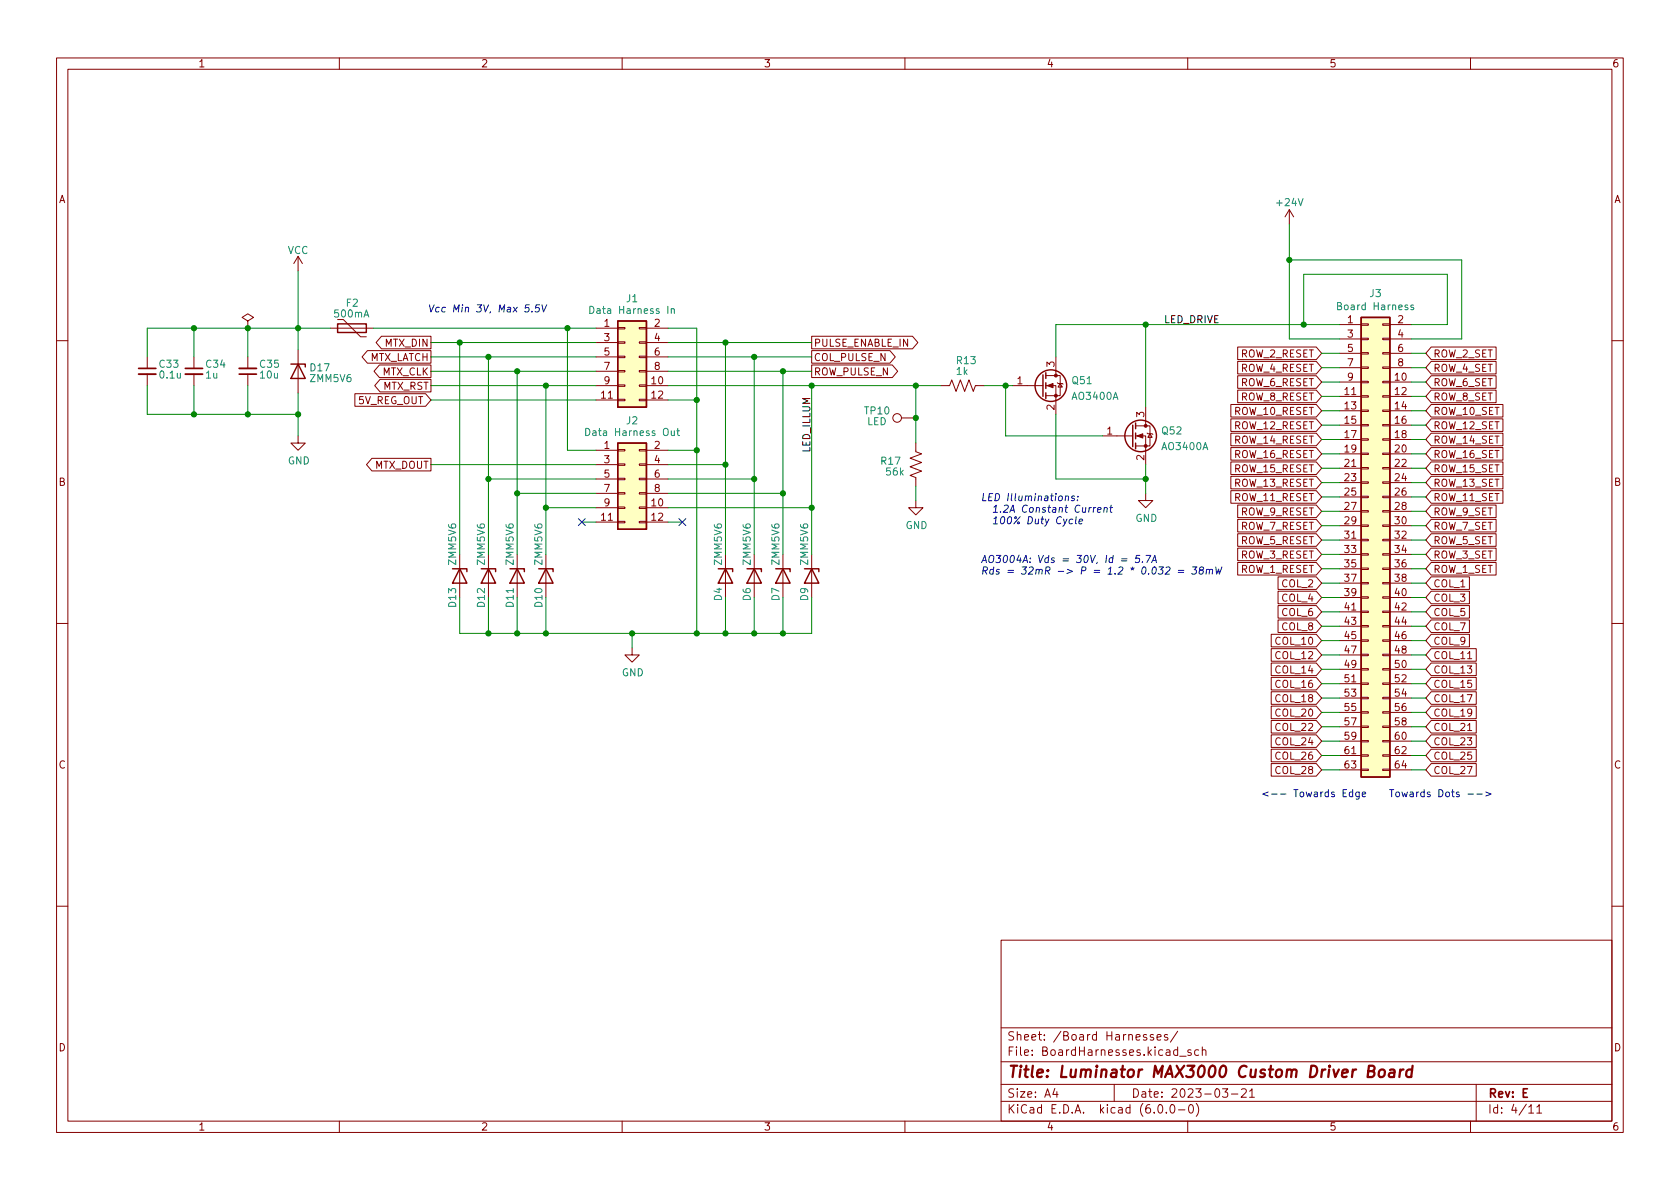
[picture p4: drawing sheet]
<svg xmlns="http://www.w3.org/2000/svg" width="297mm" height="210mm" viewBox="0 0 297 210" stroke-linecap="round" stroke-linejoin="round" font-family="sans-serif">
<g fill="none" stroke="#840000" stroke-width=".18">
<path d="M10 10.2h277v190.1h-277zM12 12.2h273v186.1h-273zM60 10.2v2M110 10.2v2M160 10.2v2M210 10.2v2M260 10.2v2M228 37.1l-.8 1.2M228 37.1v2.5M228 37.1l.7 1.2M43.8 56.8l1-.7-1-.6-1 .6 1 .7v1.2M43.8 58h.1"/>
<path d="M52.7 45.3v2.6M52.7 45.3l.8 1.3M52.7 45.3l-.8 1.3M58.4 58h7.6M59.7 56.5h1l3.1 3.1h1M67.4 59.5h8.8v2.2h-8.8l-.9-1.1zM105.4 58h3.8M109.2 57.9h1.3v.3h-1.3zM113 57.9h1.3v.3h-1.3zM114.3 58h3.8M143.5 59.5h17.8l1 1.1-1 1.1h-17.8zM236.9 57.4h3.8"/>
<path d="M236.9 59.9h3.8M240.7 59.8h1.2v.3h-1.2zM240.7 57.3h1.2v.2h-1.2zM244.5 59.8h1.2v.3h-1.2zM244.5 57.3h1.2v.2h-1.2zM245.7 57.4h3.9M245.7 59.9h3.9M10 60.2h2M26 63.1v2M26 66.2v2M34.3 63.1v2M34.3 66.2v2"/>
<path d="M43.8 63.1v2M43.8 66.2v2M52.7 77.1v1.3h1.3l-1.3 1.2-1.3-1.2h1.3M52.7 61.8v7.7M62.7 69.6h12.5l1 1.1-1 1.1h-12.5zM65 62h11.2v2.2h-11.2l-1-1.1zM67.1 64.5h9.1v2.3h-9.1l-1-1.1zM67.2 67.1h9v2.2h-9l-.9-1.1zM105.4 79.6h3.8M105.4 68.2h3.8M105.4 70.7h3.8M105.4 60.6h3.8"/>
<path d="M105.4 63.1h3.8M105.4 65.7h3.8M109.2 79.5h1.3v.3h-1.3zM109.2 70.6h1.3v.3h-1.3zM109.2 68.1h1.3v.2h-1.3zM109.2 65.5h1.3v.3h-1.3zM109.2 63h1.3v.2h-1.3zM109.2 60.4h1.3v.3h-1.3zM113 79.5h1.3v.3h-1.3zM113 70.6h1.3v.3h-1.3zM113 68.1h1.3v.2h-1.3zM113 65.5h1.3v.3h-1.3z"/>
<path d="M113 63h1.3v.2h-1.3zM113 60.4h1.3v.3h-1.3zM114.3 79.6h3.8M114.3 68.2h3.8M114.3 70.7h3.8M114.3 60.6h3.8M114.3 63.1h3.8M114.3 65.7h3.8M143.5 64.5h14.3l.9 1.2-.9 1.1h-14.3zM143.5 62h13.8l1 1.1-1 1.1h-13.8zM159.4 73.9h2.5M161.9 78.4v1.5l1 .4-2 .7 2 .8-2 .7 2 .8-2 .8 1 .3v1.6"/>
<path d="M166.4 68.2h1.5l.4-1 .7 2 .8-2 .8 2 .7-2 .8 2 .4-1h1.5M179.1 68.2h5.3M184.9 68.2h1.8v5.1M184.9 66.4h2.6v3.6h-2.6M186.7 63.1v3.3M186.9 67.7l.2 .1h.7l.2 .1M187.5 67.8l.3 .6h-.7zM194.9 77.1h5.4M200.8 77.1h1.8v5.1M200.8 75.3h2.5v3.6h-2.5M202.6 72v3.3M202.8 76.6l.1 .1h.8l.1 .1"/>
<path d="M203.3 76.7l.4 .6h-.8zM217.6 74.1h15.1l1 1.1-1 1.1h-15.1zM217.6 76.6h15.1l1 1.1-1 1.1h-15.1zM217.6 71.5h15.1l1 1.1-1 1.1h-15.1zM217.6 79.1h15.1l1 1.2-1 1.1h-15.1zM218.8 66.4h13.9l1 1.2-1 1.1h-13.9zM218.8 69h13.9l1 1.1-1 1.1h-13.9zM218.8 63.9h13.9l1 1.1-1 1.1h-13.9zM218.8 61.4h13.9l1 1.1-1 1.1h-13.9zM236.9 67.6h3.8M236.9 70.1h3.8M236.9 72.6h3.8"/>
<path d="M236.9 75.2h3.8M236.9 77.7h3.8M236.9 62.5h3.8M236.9 65h3.8M240.7 77.6h1.2v.2h-1.2zM240.7 75.1h1.2v.2h-1.2zM240.7 72.5h1.2v.3h-1.2zM240.7 70h1.2v.2h-1.2zM240.7 67.4h1.2v.3h-1.2zM240.7 64.9h1.2v.2h-1.2zM240.7 62.4h1.2v.2h-1.2zM244.5 77.6h1.2v.2h-1.2z"/>
<path d="M244.5 75.1h1.2v.2h-1.2zM244.5 72.5h1.2v.3h-1.2zM244.5 70h1.2v.2h-1.2zM244.5 67.4h1.2v.3h-1.2zM244.5 64.9h1.2v.2h-1.2zM244.5 62.4h1.2v.2h-1.2zM245.7 67.6h3.9M245.7 70.1h3.9M245.7 72.6h3.9M245.7 75.2h3.9M245.7 77.7h3.9M245.7 62.5h3.9"/>
<path d="M245.7 65h3.9M253 61.4h11.5v2.2h-11.5l-.9-1.1zM253 63.9h11.5v2.2h-11.5l-.9-1.1zM253 69h11.5v2.2h-11.5l-.9-1.1zM253 66.4h11.5v2.3h-11.5l-.9-1.1zM253 74.1h12.7v2.2h-12.7l-.9-1.1zM253 79.1h12.7v2.3h-12.7l-.9-1.1zM253 71.5h12.7v2.2h-12.7l-.9-1.1zM253 76.6h12.7v2.2h-12.7l-.9-1.1zM285 60.2h2M65.8 81.1h10.4v2.2h-10.4l-1-1.1zM81.3 98v7.7"/>
<path d="M86.4 98v7.7M91.4 98v7.7M96.5 98v7.7M105.4 89.8h3.8M105.4 92.3h3.8M105.4 82.2h3.8M105.4 84.7h3.8M105.4 87.2h3.8M109.2 92.2h1.3v.3h-1.3zM109.2 89.7h1.3v.2h-1.3zM109.2 87.1h1.3v.3h-1.3zM109.2 84.6h1.3v.2h-1.3z"/>
<path d="M109.2 82h1.3v.3h-1.3zM113 92.2h1.3v.3h-1.3zM113 89.7h1.3v.2h-1.3zM113 87.1h1.3v.3h-1.3zM113 84.6h1.3v.2h-1.3zM113 82h1.3v.3h-1.3zM114.3 89.8h3.8M114.3 92.3h3.8M114.3 82.2h3.8M114.3 84.7h3.8M114.3 87.2h3.8M128.3 98v7.7"/>
<path d="M133.3 98v7.7M138.4 98v7.7M143.5 98v7.7M161.9 88.5v1.3h1.3l-1.3 1.3-1.2-1.3h1.2M202.6 87.2v1.3h1.2l-1.2 1.3-1.3-1.3h1.3M217.6 84.2h15.1l1 1.1-1 1.1h-15.1zM217.6 86.8h15.1l1 1.1-1 1.1h-15.1zM217.6 81.7h15.1l1 1.1-1 1.1h-15.1zM218.8 94.4h13.9l1 1.1-1 1.1h-13.9zM218.8 89.3h13.9l1 1.1-1 1.1h-13.9zM218.8 96.9h13.9l1 1.1-1 1.1h-13.9zM218.8 99.5h13.9l1 1.1-1 1.1h-13.9z"/>
<path d="M218.8 91.8h13.9l1 1.2-1 1.1h-13.9zM236.9 80.3h3.8M236.9 82.8h3.8M236.9 85.3h3.8M236.9 87.9h3.8M236.9 90.4h3.8M236.9 93h3.8M236.9 95.5h3.8M236.9 98h3.8M240.7 97.9h1.2v.3h-1.2zM240.7 95.4h1.2v.2h-1.2zM240.7 92.8h1.2v.3h-1.2z"/>
<path d="M240.7 90.3h1.2v.2h-1.2zM240.7 87.8h1.2v.2h-1.2zM240.7 85.2h1.2v.3h-1.2zM240.7 82.7h1.2v.2h-1.2zM240.7 80.1h1.2v.3h-1.2zM244.5 97.9h1.2v.3h-1.2zM244.5 95.4h1.2v.2h-1.2zM244.5 92.8h1.2v.3h-1.2zM244.5 90.3h1.2v.2h-1.2zM244.5 87.8h1.2v.2h-1.2zM244.5 85.2h1.2v.3h-1.2zM244.5 82.7h1.2v.2h-1.2z"/>
<path d="M244.5 80.1h1.2v.3h-1.2zM245.7 80.3h3.9M245.7 82.8h3.9M245.7 85.3h3.9M245.7 87.9h3.9M245.7 90.4h3.9M245.7 93h3.9M245.7 95.5h3.9M245.7 98h3.9M253 94.4h11.5v2.2h-11.5l-.9-1.1zM253 89.3h11.5v2.2h-11.5l-.9-1.1zM253 96.9h11.5v2.2h-11.5l-.9-1.1z"/>
<path d="M253 91.8h11.5v2.3h-11.5l-.9-1.1zM253 86.8h12.7v2.2h-12.7l-.9-1.1zM253 99.5h11.5v2.2h-11.5l-.9-1.1zM253 84.2h12.7v2.2h-12.7l-.9-1.1zM253 81.7h12.7v2.2h-12.7l-.9-1.1zM10 110.2h2M111.8 114.5v1.3h1.2l-1.2 1.3-1.3-1.3h1.3M224.8 119.8h7.9l1 1.1-1 1.1h-7.9zM224.8 114.7h7.9l1 1.1-1 1.1h-7.9zM224.8 112.2h7.9l1 1.1-1 1.1h-7.9zM224.8 117.2h7.9l1 1.2-1 1.1h-7.9zM226 102h6.7l1 1.1-1 1.1h-6.7z"/>
<path d="M226 107.1h6.7l1 1.1-1 1.1h-6.7zM226 104.5h6.7l1 1.2-1 1.1h-6.7zM226 109.6h6.7l1 1.1-1 1.1h-6.7zM236.9 100.6h3.8M236.9 103.1h3.8M236.9 105.7h3.8M236.9 108.2h3.8M236.9 110.7h3.8M236.9 113.3h3.8M236.9 115.8h3.8M236.9 118.4h3.8M240.7 118.2h1.2v.3h-1.2z"/>
<path d="M240.7 115.7h1.2v.2h-1.2zM240.7 113.2h1.2v.2h-1.2zM240.7 110.6h1.2v.3h-1.2zM240.7 108.1h1.2v.2h-1.2zM240.7 105.5h1.2v.3h-1.2zM240.7 103h1.2v.2h-1.2zM240.7 100.5h1.2v.2h-1.2zM244.5 118.2h1.2v.3h-1.2zM244.5 115.7h1.2v.2h-1.2zM244.5 113.2h1.2v.2h-1.2zM244.5 110.6h1.2v.3h-1.2zM244.5 108.1h1.2v.2h-1.2z"/>
<path d="M244.5 105.5h1.2v.3h-1.2zM244.5 103h1.2v.2h-1.2zM244.5 100.5h1.2v.2h-1.2zM245.7 100.6h3.9M245.7 103.1h3.9M245.7 105.7h3.9M245.7 108.2h3.9M245.7 110.7h3.9M245.7 113.3h3.9M245.7 115.8h3.9M245.7 118.4h3.9M253 104.5h6.8v2.3h-6.8l-.9-1.1z"/>
<path d="M253 102h6.8v2.2h-6.8l-.9-1.1zM253 107.1h6.8v2.2h-6.8l-.9-1.1zM253 109.6h6.8v2.2h-6.8l-.9-1.1zM253 114.7h8v2.2h-8l-.9-1.1zM253 117.2h8v2.3h-8l-.9-1.1zM253 112.2h6.8v2.2h-6.8l-.9-1.1zM253 119.8h8v2.2h-8l-.9-1.1zM285 110.2h2M224.8 127.4h7.9l1 1.1-1 1.1h-7.9zM224.8 122.3h7.9l1 1.1-1 1.1h-7.9zM224.8 124.9h7.9l1 1.1-1 1.1h-7.9zM224.8 135h7.9l1 1.1-1 1.1h-7.9z"/>
<path d="M224.8 132.5h7.9l1 1.1-1 1.1h-7.9zM224.8 129.9h7.9l1 1.2-1 1.1h-7.9zM236.9 120.9h3.8M236.9 123.4h3.8M236.9 126h3.8M236.9 128.5h3.8M236.9 131.1h3.8M236.9 133.6h3.8M236.9 136.1h3.8M240.7 136h1.2v.3h-1.2zM240.7 133.5h1.2v.2h-1.2zM240.7 130.9h1.2v.3h-1.2z"/>
<path d="M240.7 128.4h1.2v.2h-1.2zM240.7 125.9h1.2v.2h-1.2zM240.7 123.3h1.2v.3h-1.2zM240.7 120.8h1.2v.2h-1.2zM244.5 136h1.2v.3h-1.2zM244.5 133.5h1.2v.2h-1.2zM244.5 130.9h1.2v.3h-1.2zM244.5 128.4h1.2v.2h-1.2zM244.5 125.9h1.2v.2h-1.2zM244.5 123.3h1.2v.3h-1.2zM244.5 120.8h1.2v.2h-1.2zM245.7 120.9h3.9"/>
<path d="M245.7 123.4h3.9M245.7 126h3.9M245.7 128.5h3.9M245.7 131.1h3.9M245.7 133.6h3.9M245.7 136.1h3.9M253 129.9h8v2.3h-8l-.9-1.1zM253 124.9h8v2.2h-8l-.9-1.1zM253 135h8v2.2h-8l-.9-1.1zM253 132.5h8v2.2h-8l-.9-1.1zM253 127.4h8v2.2h-8l-.9-1.1zM253 122.3h8v2.2h-8l-.9-1.1z"/>
<path d="M10 160.2h2M177 166.3h108v32h-108zM285 160.2h2M60 198.3v2M110 198.3v2M160 198.3v2M177 194.8h108M177 191.8h108M177 187.8h108M177 181.8h108M186.5 192.5l-.4 1h1M186.9 193v1"/>
<path d="M197 191.8v3M202.7 183l-.3-.1-.3 .2 .1 .3 .5 .1v.4h-.6M203.9 183l-.3-.1-.2 .2v.3l.5 .1v.4h-.5M204.6 183.4l.7-.1-.1-.3-.4-.1-.2 .2v.8h.6M204.9 195.4l.2-.1a.81 .81 0 0 1 .6 .7 .81 .81 0 0 1-.3 .8h-.2a.81 .81 0 0 1-.6-.6 .81 .81 0 0 1 .3-.8zM206.2 196.7v.1M206.4 183l-.3-.1-.2 .2v.3l.5 .1v.4h-.5M207.1 195.4l.1-.1a.81 .81 0 0 1 .6 .7 .81 .81 0 0 1-.3 .8h-.1a.81 .81 0 0 1-.6-.6 .81 .81 0 0 1 .3-.8zM208.2 182.4l-1.3 1.9M208.4 196.3h1.1M208.6 186.8h1.1M210 198.3v2"/>
<path d="M210.4 195.4l.1-.1a.81 .81 0 0 1 .6 .7 .81 .81 0 0 1-.3 .8h-.2a.81 .81 0 0 1-.5-.6 .81 .81 0 0 1 .3-.8zM210.6 185.7l-.4-.1-.2 .2 .1 .3 .5 .1v.4h-.6M211.5 195.1a1.72 1.72 0 0 1 0 2.3M211.9 185.7l-.4-.1-.3 .3v.4l.2 .3h.5M212.6 185.8l.2-.2 .3 .1 .1 .9M212.6 185.1v1.5M216.1 192.5h1l-.5 .6 .4 .1v.7l-.2 .1h-.4l-.3-.1M217.7 193.5h1.2M219.5 192.7l.6-.2 .2 .2 .1 .3-1 1h1M220.9 193l.5-.5v1.5M220.9 194h.9M260 198.3v2"/>
<path d="M261 191.8v6.5M270.3 195.8l.4-.5v1.5M270.3 196.8h.9M271.7 195.8l.5-.5v1.5M271.7 196.8h.9"/>
<circle cx="158.6" cy="73.9" r=".76"/>
</g>
<path d="M241.9 189.4l.9-.1a.46 .46 0 0 0 .3-.4 .46 .46 0 0 0-.4-.4h-.7l-.2 2h.8a.53 .53 0 0 0 .4-.5 .53 .53 0 0 0-.4-.6M243.9 189.3a.52 .52 0 0 1 .6-.2 .52 .52 0 0 1 .4 .4l-.1 .6a.55 .55 0 0 1-.5 .4 .55 .55 0 0 1-.5-.4zM245.8 189.2l.2-.1 .5 .1v1.3M246.6 189.6l-.7 .1a.4 .4 0 0 0-.3 .3 .4 .4 0 0 0 .2 .5l.7-.1M247.6 189.1l-.2 1.4M248.2 189.1l-.4 .1-.3 .3M249.7 189.2a.66 .66 0 0 0-1 .3l-.1 .6 .2 .3 .1 .1 .6-.1M249.8 188.5l-.3 2" fill="none" stroke="#840000" stroke-width=".4"/>
<g fill="#ffffc2" stroke="#ffffc2" stroke-width=".18">
<path d="M109.2 78.4h5.1v15.2h-5.1z"/>
<path d="M240.7 56.1h5v81.3h-5z"/>
<path d="M109.2 56.8h5.1v15.2h-5.1z"/>
</g>
<g fill="none" stroke="#840000" stroke-width=".25">
<path d="M59.7 57.3h5.1v1.5h-5.1zM109.2 56.8h5.1v15.2h-5.1zM240.7 56.1h5v81.3h-5zM51.4 64.4h2.6v.5M52.7 64.4l1.3 2.5h-2.6zM109.2 78.4h5.1v15.2h-5.1zM184.4 66.3v3.8M184.9 65.9v1M184.9 67.7v1M184.9 69.5v1M200.3 75.2v3.8M200.8 74.8v1"/>
<path d="M200.8 76.6v1M200.8 78.4v1M80 100.6h2.5v.5M81.3 100.6l1.2 2.5h-2.5zM85.1 100.6h2.5v.5M86.4 100.6l1.2 2.5h-2.5zM90.2 100.6h2.5v.5M91.4 100.6l1.3 2.5h-2.5zM95.2 100.6h2.6v.5M96.5 100.6l1.3 2.5h-2.6zM127 100.6h2.5v.5M128.3 100.6l1.2 2.5h-2.5z"/>
<path d="M132.1 100.6h2.5v.5M133.3 100.6l1.3 2.5h-2.5zM137.2 100.6h2.5v.5M138.4 100.6l1.3 2.5h-2.5zM142.2 100.6h2.6v.5M143.5 100.6l1.3 2.5h-2.6z"/>
<circle cx="185.8" cy="68.2" r="2.79"/>
<circle cx="201.7" cy="77.1" r="2.79"/>
</g>
<path d="M104.3 54.2a.64 .64 0 0 1 .7 .6 .64 .64 0 0 1-.7 .6zM118.7 54.7l.2-.1h.3v.8M118.7 54.6v.8M249.9 54l-.3-.1-.2 .2 .1 .2 .4 .1v.3h-.5M103.6 75.8a.64 .64 0 0 1 .7 .6 .64 .64 0 0 1-.7 .6zM118.7 76.2v.8h.3l.2-.1M119.2 76.2v.8M119.7 76.2h.4M119.8 75.8v1l.3 .2" fill="none" stroke="#008484" stroke-width=".18"/>
<path d="M24.5 66.2h3.1M32.8 66.2h3M42.3 65.1h3" fill="none" stroke="#840000" stroke-width=".33"/>
<path d="M24.5 65.1h3.1M32.8 65.1h3M42.3 66.2h3" fill="none" stroke="#840000" stroke-width=".3"/>
<g fill="#840000" stroke="#840000" stroke-width=".18">
<path d="M185.2 68.2l1-.4v.8z"/>
<path d="M201 77.1l1.1-.4v.8z"/>
<circle cx="186.7" cy="70" r=".25"/>
<circle cx="186.7" cy="66.4" r=".25"/>
<circle cx="202.6" cy="78.9" r=".25"/>
<circle cx="202.6" cy="75.3" r=".25"/>
</g>
<g fill="none" stroke="#0000c2" stroke-width=".18">
<path d="M94 55.1v.1M95.4 53.9h-.6l-.1 .6 .2-.1h.4l.1 .2-.1 .5-.2 .1-.5-.1M95.8 53.9l.3 1.3 .6-1.3M188.4 87.8l.2-.1 .3 .1v.7M188.4 87.7l-.1 .8M188.7 91.8l-.6 1.1-.2 .2M189.7 91.9h-.5l-.2 .5 .2 .2h.4M190 87.8l-.3-.1-.2 .2 .4 .3v.3h-.5M190.3 91.4l-.1 1.1 .1 .1M190.5 88.4v.1M190.6 87.8v.1M190.8 92.2l.6-.1v-.2l-.4-.1-.2 .2v.6h.5"/>
<path d="M193 89.7l-.4 .3M193.4 89.7l-.1 .9M193.7 89.7l-.3 .3M194.1 90.2l.6-.2-.1-.2-.3-.1-.2 .2v.6h.5M195.2 89.9l.2-.2 .3 .1v.8M195.3 89.7l-.2 .9M196.2 89.7h.5M196.5 89.3l-.2 1.1 .3 .2M198.3 99.2h.9M198.3 98.8h1M201.5 98.2h-.6l-.1 .6 .2-.1 .4 .1 .1 .1-.1 .5-.2 .1-.5-.1M202 99.4v.1"/>
<path d="M202.6 98.2h.9l-.7 1.3M203.6 99.5l.6-1.3 .3 1.3M203.8 99.1h.6M204.9 100.3h.8l-.5 .4 .4 .2-.1 .5-.2 .1-.5-.1M206.2 100.4l.5-.1 .1 .1 .1 .2-.9 .9h.8M208.3 101.2h1M208.4 100.9h.9M210.9 100.3h.7l-.4 .4 .3 .2-.1 .5-.2 .1-.5-.1M212.3 100.8l-.2-.2 .3-.3 .4 .1-.1 .3a.49 .49 0 0 0-.6 .2 .49 .49 0 0 0 0 .6 .42 .42 0 0 0 .5-.1 .42 .42 0 0 0 .1-.5l-.2-.1M213.3 100.8l.2-.1h.3v.8M213.3 100.7l-.1 .8M213.9 100.9l.2-.2h.3l-.1 .8"/>
<path d="M215 100.3l.1 1.2 .4-.9 .1 .9 .5-1.2M238.1 139.6h-.6v1.3h.6M254.4 139.6a.64 .64 0 0 1 .7 .7 .64 .64 0 0 1-.7 .6zM256.8 139.6v1.1l.3 .2M237.5 140.2h.4M255.7 140.2l.2-.1 .3 .1 .1 .5-.1 .1-.3 .1-.2-.1zM256.6 140.1h.5M258 140.1h-.3l-.2 .1 .1 .2 .4 .1v.3h-.5M259.5 140.4h1M261.1 140.4h1M262.7 140.1l1 .3-1 .4"/>
</g>
<g fill="none" stroke="#008400" stroke-width=".18">
<path d="M228 39.6v20.3h8.9M34.3 58v5.1M43.8 58v5.1M52.7 47.9v13.9M58.4 58h-32.4v5.1M66 58h39.4M100.3 58v21.6h5.1M118.1 58h5.1v54M202.6 57.4v14.6M228 46h30.4v13.9h-8.8M230.5 57.4v-8.9h25.4v8.9h-6.3M236.9 57.4h-50.2v5.7"/>
<path d="M26 68.2v5.1h26.7M34.3 68.2v5.1M43.8 68.2v5.1M52.7 69.5v7.6M76.2 70.7h29.2M76.2 60.6h29.2M76.2 63.1h29.2M76.2 68.2h29.2M76.2 65.7h29.2M81.3 60.6v37.4M86.4 63.1v34.9M91.4 65.7v32.3"/>
<path d="M96.5 68.2v29.8M118.1 70.7h5.1M118.1 60.6h25.4M118.1 63.1h25.4M118.1 79.6h5.1M118.1 68.2h48.3M118.1 65.7h25.4M128.3 60.6v37.4M133.3 63.1v34.9M138.4 65.7v32.3M143.5 68.2v29.8M161.9 68.2v10.2"/>
<path d="M174 68.2h5.1M177.8 68.2v8.9h17.1M186.7 73.3v11.4h15.9M233.7 62.5h3.2M233.7 65h3.2M233.7 67.6h3.2M233.7 75.2h3.2M233.7 70.1h3.2M233.7 72.6h3.2M233.7 77.7h3.2M249.6 62.5h2.5M249.6 65h2.5"/>
<path d="M249.6 67.6h2.5M249.6 75.2h2.5M249.6 70.1h2.5M249.6 72.6h2.5M249.6 77.7h2.5M76.2 82.2h29.2M86.4 84.7h19M91.4 87.2h14M96.5 89.8h8.9M102.9 92.3h2.5M118.1 82.2h10.2M118.1 84.7h15.2"/>
<path d="M118.1 87.2h20.3M118.1 89.8h25.4M118.1 92.3h2.5M161.9 86v2.5M202.6 82.2v5M233.7 87.9h3.2M233.7 90.4h3.2M233.7 80.3h3.2M233.7 82.8h3.2M233.7 85.3h3.2M233.7 98h3.2M233.7 95.5h3.2"/>
<path d="M233.7 93h3.2M249.6 87.9h2.5M249.6 90.4h2.5M249.6 80.3h2.5M249.6 82.8h2.5M249.6 85.3h2.5M249.6 98h2.5M249.6 95.5h2.5M249.6 93h2.5M81.3 105.7v6.3h62.2v-6.3M86.4 105.7v6.3M91.4 105.7v6.3"/>
<path d="M96.5 105.7v6.3M111.8 112v2.5M128.3 105.7v6.3M133.3 105.7v6.3M138.4 105.7v6.3M233.7 110.7h3.2M233.7 118.4h3.2M233.7 113.3h3.2M233.7 115.8h3.2M233.7 100.6h3.2M233.7 105.7h3.2M233.7 103.1h3.2"/>
<path d="M233.7 108.2h3.2M249.6 110.7h2.5M249.6 118.4h2.5M249.6 113.3h2.5M249.6 115.8h2.5M249.6 100.6h2.5M249.6 105.7h2.5M249.6 103.1h2.5M249.6 108.2h2.5M233.7 120.9h3.2M233.7 136.1h3.2M233.7 128.5h3.2"/>
<path d="M233.7 133.6h3.2M233.7 131.1h3.2M233.7 126h3.2M233.7 123.4h3.2M249.6 120.9h2.5M249.6 136.1h2.5M249.6 128.5h2.5M249.6 133.6h2.5M249.6 131.1h2.5M249.6 126h2.5M249.6 123.4h2.5"/>
</g>
<path d="M102.3 91.7l1.2 1.2M103.5 91.7l-1.2 1.2M120 91.7l1.3 1.2M121.3 91.7l-1.3 1.2" fill="none" stroke="#000084" stroke-width=".18"/>
<g fill="#008400" stroke="#008400" stroke-width=".18">
<circle cx="96.5" cy="89.8" r=".46"/>
<circle cx="96.5" cy="112" r=".46"/>
<circle cx="111.8" cy="112" r=".46"/>
<circle cx="91.4" cy="112" r=".46"/>
<circle cx="86.4" cy="112" r=".46"/>
<circle cx="128.3" cy="82.2" r=".46"/>
<circle cx="91.4" cy="87.2" r=".46"/>
<circle cx="138.4" cy="87.2" r=".46"/>
<circle cx="143.5" cy="89.8" r=".46"/>
<circle cx="128.3" cy="112" r=".46"/>
<circle cx="133.3" cy="112" r=".46"/>
<circle cx="123.2" cy="112" r=".46"/>
<circle cx="133.3" cy="84.7" r=".46"/>
<circle cx="138.4" cy="112" r=".46"/>
<circle cx="91.4" cy="65.7" r=".46"/>
<circle cx="81.3" cy="60.6" r=".46"/>
<circle cx="86.4" cy="63.1" r=".46"/>
<circle cx="43.8" cy="58" r=".46"/>
<circle cx="52.7" cy="58" r=".46"/>
<circle cx="34.3" cy="58" r=".46"/>
<circle cx="34.3" cy="73.3" r=".46"/>
<circle cx="52.7" cy="73.3" r=".46"/>
<circle cx="43.8" cy="73.3" r=".46"/>
<circle cx="100.3" cy="58" r=".46"/>
<circle cx="96.5" cy="68.2" r=".46"/>
<circle cx="123.2" cy="70.7" r=".46"/>
<circle cx="123.2" cy="79.6" r=".46"/>
<circle cx="86.4" cy="84.7" r=".46"/>
<circle cx="128.3" cy="60.6" r=".46"/>
<circle cx="133.3" cy="63.1" r=".46"/>
<circle cx="177.8" cy="68.2" r=".46"/>
<circle cx="143.5" cy="68.2" r=".46"/>
<circle cx="161.9" cy="68.2" r=".46"/>
<circle cx="138.4" cy="65.7" r=".46"/>
<circle cx="202.6" cy="57.4" r=".46"/>
<circle cx="161.9" cy="73.9" r=".46"/>
<circle cx="230.5" cy="57.4" r=".46"/>
<circle cx="228" cy="46" r=".46"/>
<circle cx="202.6" cy="84.7" r=".46"/>
</g>
<text font-size="2.8" fill="#840000" x="178" y="190.6">Title: Luminator MAX3000 Custom Driver Board</text>
<g font-size="2.1" fill="#840000">
<text x="178" y="184">Sheet: /Board Harnesses/</text>
<text x="178" y="186.7">File: BoardHarnesses.kicad_sch</text>
<text x="178" y="196.9">KiCad E.D.A. kicad (6.0.0-0)</text>
<text x="178" y="194.1">Size: A4</text>
<text x="200" y="194.1">Date: 2023-03-21</text>
<text x="263" y="194.1">Rev: E</text>
<text x="263" y="196.9">Id: 4/11</text>
</g>
<g font-size="1.8" fill="#840000">
<text x="35" y="11.9">1</text>
<text x="85" y="11.9">2</text>
<text x="135" y="11.9">3</text>
<text x="185" y="11.9">4</text>
<text x="235" y="11.9">5</text>
<text x="285" y="11.9">6</text>
<text x="10.3" y="35.9">A</text>
<text x="285.3" y="35.9">A</text>
<text x="106.8" y="57.8">1</text>
<text x="115.7" y="57.8">2</text>
<text x="238.3" y="57.1">1</text>
<text x="238.3" y="59.7">3</text>
<text x="247.2" y="57.1">2</text>
<text x="247.2" y="59.7">4</text>
<text x="65.2" y="63.8">MTX_LATCH</text>
<text x="68.1" y="61.3">MTX_DIN</text>
<text x="106.8" y="60.3">3</text>
<text x="106.8" y="62.9">5</text>
<text x="106.8" y="65.4">7</text>
<text x="115.7" y="60.3">4</text>
<text x="115.7" y="62.9">6</text>
<text x="115.7" y="65.4">8</text>
<text x="143.8" y="61.3">PULSE_ENABLE_IN</text>
<text x="143.8" y="63.8">COL_PULSE_N</text>
<text x="186.4" y="64.9" transform="rotate(-90 186.4 64.9)">3</text>
<text x="219.2" y="65.7">ROW_4_RESET</text>
<text x="219.2" y="63.2">ROW_2_RESET</text>
<text x="238.3" y="62.2">5</text>
<text x="238.3" y="64.8">7</text>
<text x="247.2" y="62.2">6</text>
<text x="247.2" y="64.8">8</text>
<text x="253.4" y="63.2">ROW_2_SET</text>
<text x="253.4" y="65.7">ROW_4_SET</text>
<text x="63.2" y="71.5">5V_REG_OUT</text>
<text x="67.5" y="66.4">MTX_CLK</text>
<text x="67.6" y="68.9">MTX_RST</text>
<text x="106.3" y="70.5">11</text>
<text x="106.8" y="67.9">9</text>
<text x="115.2" y="67.9">10</text>
<text x="115.2" y="70.5">12</text>
<text x="143.8" y="66.4">ROW_PULSE_N</text>
<text x="179.8" y="67.9">1</text>
<text x="219.2" y="68.3">ROW_6_RESET</text>
<text x="219.2" y="70.8">ROW_8_RESET</text>
<text x="237.8" y="69.8">11</text>
<text x="238.3" y="67.3">9</text>
<text x="246.7" y="67.3">10</text>
<text x="246.7" y="69.8">12</text>
<text x="253.4" y="70.8">ROW_8_SET</text>
<text x="253.4" y="68.3">ROW_6_SET</text>
<text x="186.4" y="72.5" transform="rotate(-90 186.4 72.5)">2</text>
<text x="195.7" y="76.8">1</text>
<text x="202.3" y="73.8" transform="rotate(-90 202.3 73.8)">3</text>
<text x="218.3" y="75.9">ROW_12_RESET</text>
<text x="218.3" y="73.4">ROW_10_RESET</text>
<text x="237.8" y="72.4">13</text>
<text x="237.8" y="74.9">15</text>
<text x="237.8" y="77.5">17</text>
<text x="246.7" y="72.4">14</text>
<text x="246.7" y="74.9">16</text>
<text x="246.7" y="77.5">18</text>
<text x="253.4" y="75.9">ROW_12_SET</text>
<text x="253.4" y="73.4">ROW_10_SET</text>
<text x="66.2" y="82.9">MTX_DOUT</text>
<text x="106.8" y="79.4">1</text>
<text x="106.8" y="81.9">3</text>
<text x="115.7" y="79.4">2</text>
<text x="115.7" y="81.9">4</text>
<text x="202.3" y="81.4" transform="rotate(-90 202.3 81.4)">2</text>
<text x="218.3" y="78.4">ROW_14_RESET</text>
<text x="218.3" y="83.5">ROW_15_RESET</text>
<text x="218.3" y="81">ROW_16_RESET</text>
<text x="237.8" y="80">19</text>
<text x="237.8" y="82.5">21</text>
<text x="246.7" y="80">20</text>
<text x="246.7" y="82.5">22</text>
<text x="253.4" y="81">ROW_16_SET</text>
<text x="253.4" y="83.5">ROW_15_SET</text>
<text x="253.4" y="78.4">ROW_14_SET</text>
<text x="10.3" y="85.9">B</text>
<text x="106.8" y="84.4">5</text>
<text x="106.8" y="87">7</text>
<text x="106.8" y="89.5">9</text>
<text x="115.2" y="89.5">10</text>
<text x="115.7" y="84.4">6</text>
<text x="115.7" y="87">8</text>
<text x="218.3" y="86.1">ROW_13_RESET</text>
<text x="218.3" y="88.6">ROW_11_RESET</text>
<text x="237.8" y="85.1">23</text>
<text x="237.8" y="87.6">25</text>
<text x="246.7" y="85.1">24</text>
<text x="246.7" y="87.6">26</text>
<text x="253.4" y="88.6">ROW_11_SET</text>
<text x="253.4" y="86.1">ROW_13_SET</text>
<text x="285.3" y="85.9">B</text>
<text x="106.3" y="92.1">11</text>
<text x="115.2" y="92.1">12</text>
<text x="219.2" y="91.1">ROW_9_RESET</text>
<text x="219.2" y="93.7">ROW_7_RESET</text>
<text x="237.8" y="90.2">27</text>
<text x="237.8" y="92.7">29</text>
<text x="237.8" y="95.2">31</text>
<text x="246.7" y="90.2">28</text>
<text x="246.7" y="92.7">30</text>
<text x="246.7" y="95.2">32</text>
<text x="253.4" y="91.1">ROW_9_SET</text>
<text x="253.4" y="93.7">ROW_7_SET</text>
<text x="219.2" y="96.2">ROW_5_RESET</text>
<text x="219.2" y="98.8">ROW_3_RESET</text>
<text x="219.2" y="101.3">ROW_1_RESET</text>
<text x="237.8" y="97.8">33</text>
<text x="237.8" y="100.3">35</text>
<text x="246.7" y="97.8">34</text>
<text x="246.7" y="100.3">36</text>
<text x="253.4" y="96.2">ROW_5_SET</text>
<text x="253.4" y="98.8">ROW_3_SET</text>
<text x="253.4" y="101.3">ROW_1_SET</text>
<text x="226.7" y="103.8">COL_2</text>
<text x="226.7" y="106.4">COL_4</text>
<text x="237.8" y="102.9">37</text>
<text x="237.8" y="105.4">39</text>
<text x="237.8" y="107.9">41</text>
<text x="246.7" y="102.9">38</text>
<text x="246.7" y="105.4">40</text>
<text x="246.7" y="107.9">42</text>
<text x="253.4" y="106.4">COL_3</text>
<text x="253.4" y="103.8">COL_1</text>
<text x="226.7" y="108.9">COL_6</text>
<text x="226.7" y="111.5">COL_8</text>
<text x="237.8" y="110.5">43</text>
<text x="237.8" y="113">45</text>
<text x="246.7" y="110.5">44</text>
<text x="246.7" y="113">46</text>
<text x="253.4" y="108.9">COL_5</text>
<text x="253.4" y="111.5">COL_7</text>
<text x="225.7" y="116.5">COL_12</text>
<text x="225.7" y="114">COL_10</text>
<text x="225.7" y="119.1">COL_14</text>
<text x="237.8" y="115.6">47</text>
<text x="237.8" y="118.1">49</text>
<text x="246.7" y="115.6">48</text>
<text x="246.7" y="118.1">50</text>
<text x="253.4" y="116.5">COL_11</text>
<text x="253.4" y="119.1">COL_13</text>
<text x="253.4" y="114">COL_9</text>
<text x="225.7" y="121.6">COL_16</text>
<text x="225.7" y="124.2">COL_18</text>
<text x="237.8" y="120.6">51</text>
<text x="237.8" y="123.2">53</text>
<text x="237.8" y="125.7">55</text>
<text x="246.7" y="120.6">52</text>
<text x="246.7" y="123.2">54</text>
<text x="246.7" y="125.7">56</text>
<text x="253.4" y="124.2">COL_17</text>
<text x="253.4" y="121.6">COL_15</text>
<text x="225.7" y="129.2">COL_22</text>
<text x="225.7" y="126.7">COL_20</text>
<text x="225.7" y="131.8">COL_24</text>
<text x="237.8" y="128.3">57</text>
<text x="237.8" y="130.8">59</text>
<text x="246.7" y="128.3">58</text>
<text x="246.7" y="130.8">60</text>
<text x="253.4" y="131.8">COL_23</text>
<text x="253.4" y="126.7">COL_19</text>
<text x="253.4" y="129.2">COL_21</text>
<text x="10.3" y="135.9">C</text>
<text x="225.7" y="136.9">COL_28</text>
<text x="225.7" y="134.3">COL_26</text>
<text x="237.8" y="133.3">61</text>
<text x="237.8" y="135.9">63</text>
<text x="246.7" y="133.3">62</text>
<text x="246.7" y="135.9">64</text>
<text x="253.4" y="136.9">COL_27</text>
<text x="253.4" y="134.3">COL_25</text>
<text x="285.3" y="135.9">C</text>
<text x="10.3" y="185.9">D</text>
<text x="285.3" y="185.9">D</text>
<text x="35" y="199.9">1</text>
<text x="85" y="199.9">2</text>
<text x="135" y="199.9">3</text>
<text x="185" y="199.9">4</text>
<text x="235" y="199.9">5</text>
<text x="285" y="199.9">6</text>
</g>
<g font-size="1.8" fill="#008484">
<text x="225.9" y="36.4">+24V</text>
<text x="50.8" y="44.9">VCC</text>
<text x="110.8" y="53.4">J1</text>
<text x="242.2" y="52.5">J3</text>
<text x="59.2" y="56.1">500mA</text>
<text x="61.2" y="54.2">F2</text>
<text x="105.1" y="55.5">Data Harness In</text>
<text x="236.9" y="54.8">Board Harness</text>
<text x="28.2" y="65">C33</text>
<text x="36.5" y="65">C34</text>
<text x="46" y="65">C35</text>
<text x="54.9" y="65.7">D17</text>
<text x="169.2" y="64.4">R13</text>
<text x="28.3" y="66.9">0.1u</text>
<text x="36.4" y="66.9">1u</text>
<text x="46.1" y="66.9">10u</text>
<text x="54.9" y="67.6">ZMM5V6</text>
<text x="169.1" y="66.3">1k</text>
<text x="189.6" y="67.9">Q51</text>
<text x="189.7" y="70.7">AO3400A</text>
<text x="104.3" y="77.1">Data Harness Out</text>
<text x="110.8" y="75">J2</text>
<text x="153" y="73.3">TP10</text>
<text x="153.3" y="75.2">LED</text>
<text x="205.5" y="76.8">Q52</text>
<text x="50.9" y="82.1">GND</text>
<text x="155.8" y="82.2">R17</text>
<text x="205.6" y="79.6">AO3400A</text>
<text x="156.7" y="84.1">56k</text>
<text x="160.1" y="93.5">GND</text>
<text x="200.7" y="92.3">GND</text>
<text x="80.6" y="99.8" transform="rotate(-90 80.6 99.8)">ZMM5V6</text>
<text x="85.7" y="99.8" transform="rotate(-90 85.7 99.8)">ZMM5V6</text>
<text x="90.8" y="99.8" transform="rotate(-90 90.8 99.8)">ZMM5V6</text>
<text x="95.9" y="99.8" transform="rotate(-90 95.9 99.8)">ZMM5V6</text>
<text x="127.6" y="99.8" transform="rotate(-90 127.6 99.8)">ZMM5V6</text>
<text x="132.7" y="99.8" transform="rotate(-90 132.7 99.8)">ZMM5V6</text>
<text x="137.8" y="99.8" transform="rotate(-90 137.8 99.8)">ZMM5V6</text>
<text x="142.9" y="99.8" transform="rotate(-90 142.9 99.8)">ZMM5V6</text>
<text x="80.6" y="107.3" transform="rotate(-90 80.6 107.3)">D13</text>
<text x="85.7" y="107.3" transform="rotate(-90 85.7 107.3)">D12</text>
<text x="90.8" y="107.3" transform="rotate(-90 90.8 107.3)">D11</text>
<text x="95.9" y="107.3" transform="rotate(-90 95.9 107.3)">D10</text>
<text x="127.6" y="106.2" transform="rotate(-90 127.6 106.2)">D4</text>
<text x="132.7" y="106.2" transform="rotate(-90 132.7 106.2)">D6</text>
<text x="137.8" y="106.2" transform="rotate(-90 137.8 106.2)">D7</text>
<text x="142.9" y="106.2" transform="rotate(-90 142.9 106.2)">D9</text>
<text x="109.9" y="119.6">GND</text>
</g>
<g font-size="1.8" fill="#0000c2">
<text x="75.6" y="55.2">Vcc Min 3V, Max 5.5V</text>
<text x="173.4" y="88.6">LED Illuminations:</text>
<text x="174.3" y="90.7">1.2A Constant Current</text>
<text x="174.3" y="92.7">100% Duty Cycle</text>
<text x="173.4" y="99.5">AO3004A: Vds = 30V, Id = 5.7A</text>
<text x="173.4" y="101.6">Rds = 32mR -&gt; P = 1.2 * 0.032 = 38mW</text>
<text x="222.9" y="141">&lt;-- Towards Edge</text>
<text x="239" y="141">Towards Dots --&gt;</text>
</g>
<g font-size="1.8">
<text x="205.7" y="57.1">LED_DRIVE</text>
<text x="143.2" y="80" transform="rotate(-90 143.2 80)">LED_ILLUM</text>
</g>
</svg>
